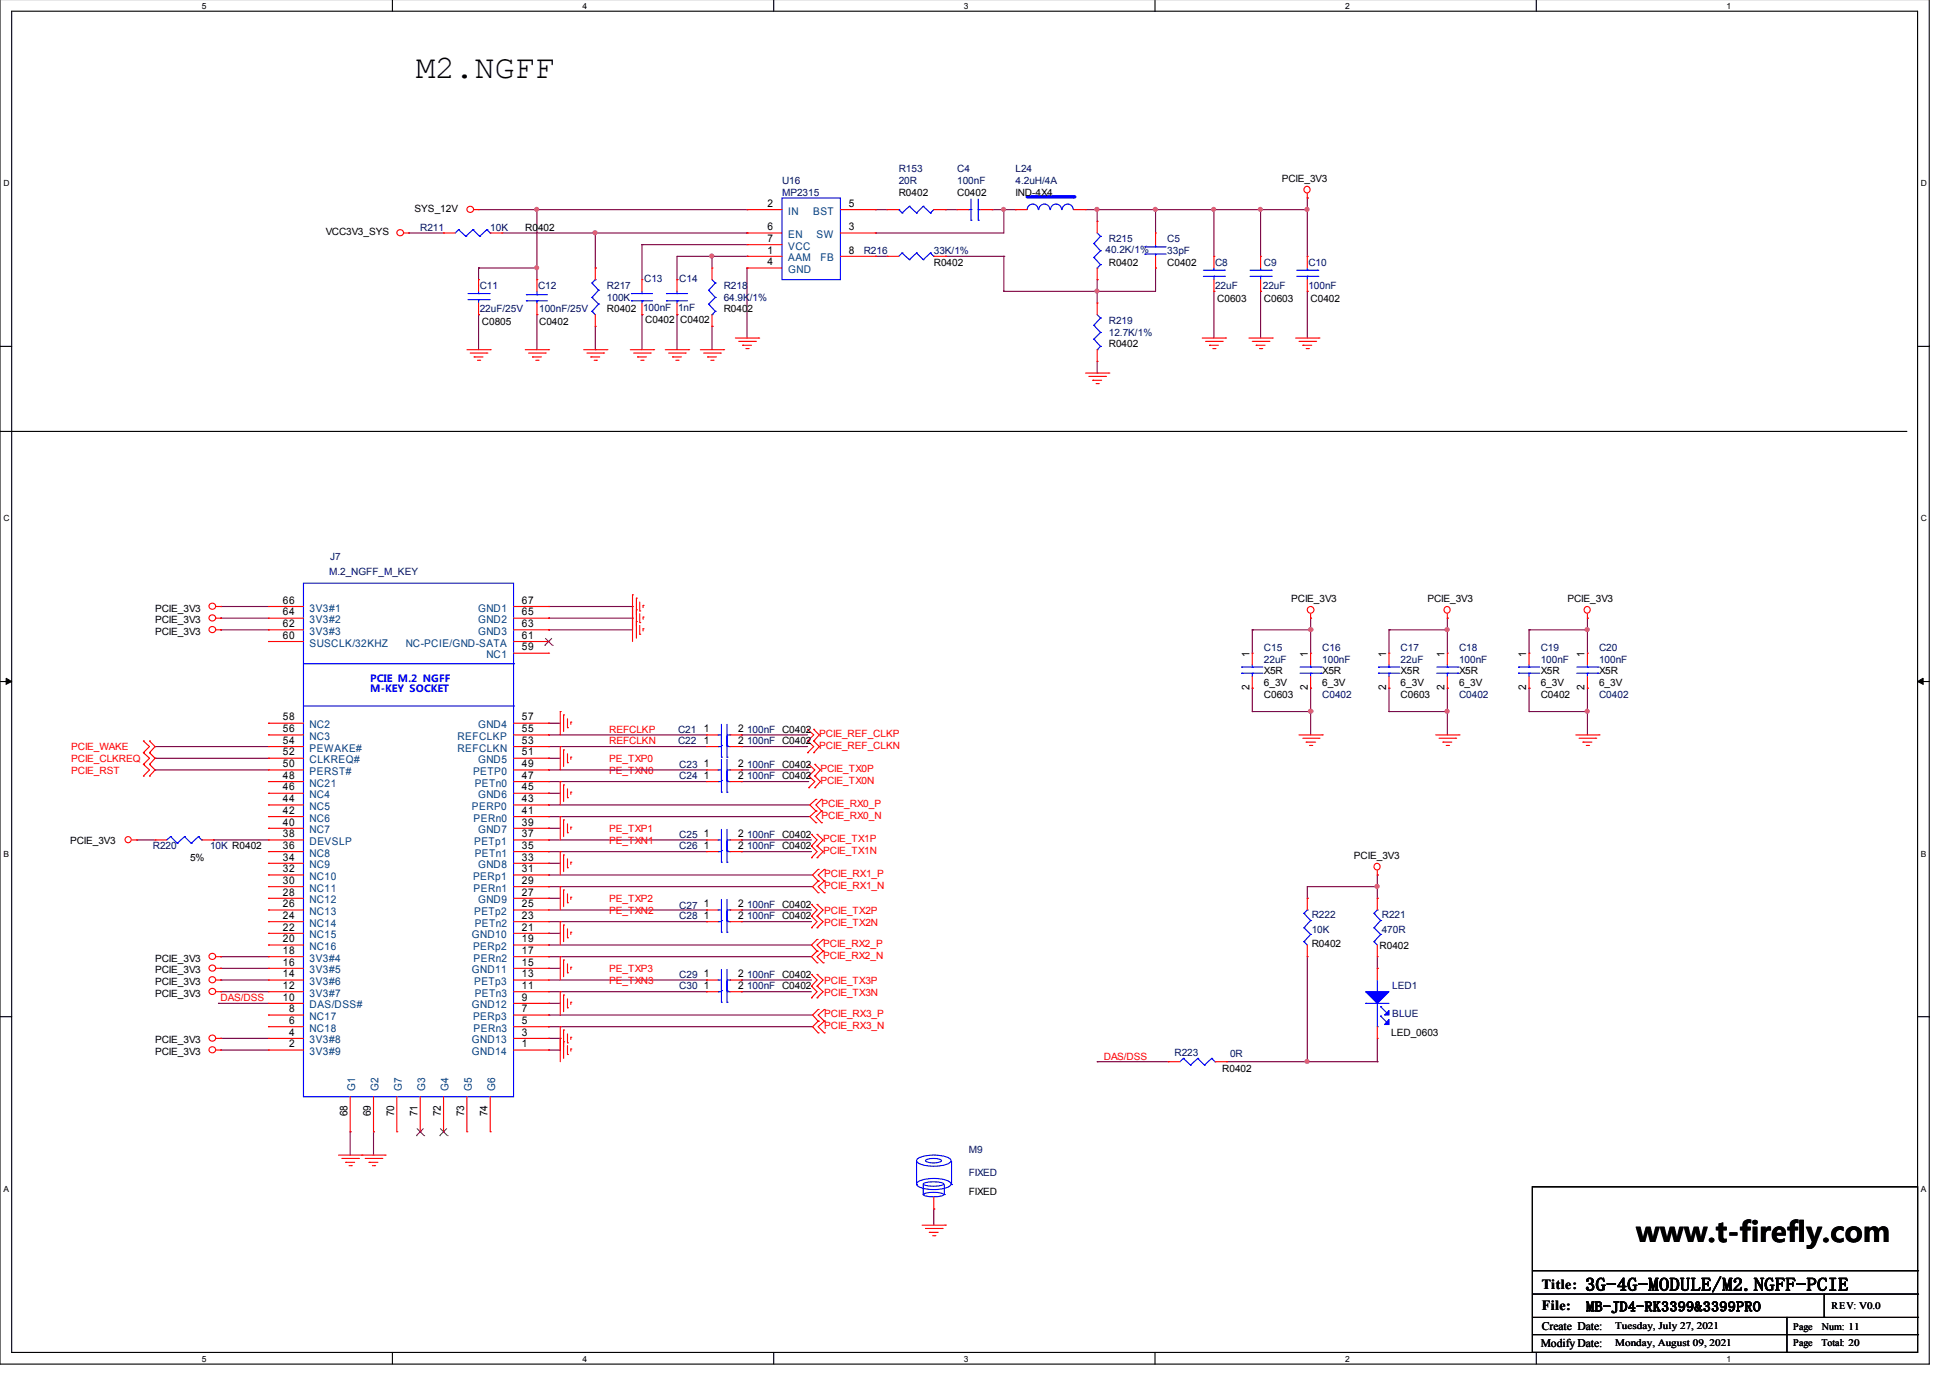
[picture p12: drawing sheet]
<svg xmlns="http://www.w3.org/2000/svg" width="297mm" height="210mm" viewBox="0 0 297 210" stroke-linecap="round" stroke-linejoin="round" font-family="sans-serif">
<path d="M0 -.1v207.9h293.9v-207.9M1.8 1.7h290.3v204.3h-290.3z" fill="none" stroke="#000" stroke-width=".17"/>
<g fill="#fff">
<path d="M30.7 .2h.6v1.3h-.6z"/>
<path d="M30.7 206.3h.6v1.3h-.6z"/>
</g>
<path d="M59.8 -.1v1.8M59.8 206v1.8" fill="none" stroke="#000" stroke-width=".17"/>
<g fill="#fff">
<path d="M88.7 .2h.6v1.3h-.6z"/>
<path d="M88.7 206.3h.6v1.3h-.6z"/>
</g>
<path d="M117.9 -.1v1.8M117.9 206v1.8" fill="none" stroke="#000" stroke-width=".17"/>
<g fill="#fff">
<path d="M146.8 .2h.6v1.3h-.6z"/>
<path d="M146.8 206.3h.6v1.3h-.6z"/>
</g>
<path d="M175.9 -.1v1.8M175.9 206v1.8" fill="none" stroke="#000" stroke-width=".17"/>
<g fill="#fff">
<path d="M204.9 .2h.6v1.3h-.6z"/>
<path d="M204.9 206.3h.6v1.3h-.6z"/>
</g>
<path d="M234 -.1v1.8M234 206v1.8" fill="none" stroke="#000" stroke-width=".17"/>
<g fill="#fff">
<path d="M263 .2h.6v1.3h-.6z"/>
<path d="M263 206.3h.6v1.3h-.6z"/>
<path d="M.5 27.2h.9v1.3h-.9z"/>
<path d="M292.6 27.2h.9v1.3h-.9z"/>
<path d="M.5 78.2h.9v1.4h-.9z"/>
<path d="M292.6 78.2h.9v1.4h-.9z"/>
</g>
<path d="M0 52.8h1.8M292.1 52.8h1.8" fill="none" stroke="#000" stroke-width=".17"/>
<g fill="#fff">
<path d="M.5 129.3h.8v1.4h-.8z"/>
<path d="M292.6 129.3h.8v1.4h-.8z"/>
</g>
<path d="M0 103.8h1.8M292.1 103.8h1.8" fill="none" stroke="#000" stroke-width=".17"/>
<path d="M.9 103.3l.9 .5-.9 .4zM292.1 103.8l.8-.5v.9z" fill="#000" stroke="#000" stroke-width=".15"/>
<g fill="#fff">
<path d="M.5 180.4h.7v1.3h-.7z"/>
<path d="M292.6 180.4h.7v1.3h-.7z"/>
</g>
<g fill="none" stroke="#000" stroke-width=".17">
<path d="M0 65.7h290.3M290.3 65.7h.1M0 154.9h1.8M292.1 154.9h1.8M233.4 180.8h58.7v25.2h-58.7zM233.4 193.6h58.7M233.4 197.1h58.7M277.9 197.1v3.6M292.1 193.6h.1M292.1 197.1h.1M233.4 200.7h58.7M233.4 203.3h58.7"/>
<path d="M272.2 206h.1M272.2 200.7v5.3M277.9 200.7h.1M292.1 200.7h.1M292.1 203.3h.1"/>
</g>
<g fill="none" stroke="#7f003f" stroke-width=".17">
<path d="M62.2 35.5h.1M62.2 35.5h5.4M72.9 31.9h40.9M76.5 35.5h37.3M81.8 31.9h.1M81.8 31.9v10.7M90.7 35.5h.1M90.7 35.5v5.3M97.8 37.3h.1M97.8 37.3v5.3M97.8 37.3h16M108.5 39h.1"/>
<path d="M108.5 39v1.8M113.8 35.5h.1M113.8 31.9h.1M113.8 39h.1M113.8 39h-10.7v3.6M133.4 35.5h.1M133.4 39h.1M133.4 31.9h.1M133.4 31.9h1.7M133.4 39h1.7M144 39h.1M144 31.9h.1"/>
<path d="M144 31.9h1.8M144 39h8.9M151.1 31.9h.1M151.1 31.9h3.6M152.9 31.9h.1M152.9 39h.1M152.9 31.9v3.6h-19.5M152.9 39v5.4M154.7 31.9h.1M165.4 31.9h33.7M167.1 31.9h.1M167.1 31.9v1.8"/>
<path d="M176 31.9h.1M176 31.9v3.6M184.9 31.9h.1M184.9 31.9v7.1M192 31.9h.1M192 31.9v7.1M199.1 30.2h.1M199.1 31.9h.1M199.1 30.2v8.8M72.9 47.9h.1M72.9 40.8h.1M72.9 40.8v1.8"/>
<path d="M72.9 47.9v5.4M72.9 40.8h8.9M81.8 47.9h.1M81.8 40.8h.1M81.8 47.9v5.4M90.7 40.8h.1M90.7 53.3h.1M90.7 49.7v3.6M97.8 47.9h.1M97.8 47.9v5.4M103.1 47.9h.1M103.1 42.6h.1"/>
<path d="M103.1 47.9v5.4M108.5 49.7h.1M108.5 49.7v3.6M113.8 40.8h.1M113.8 40.8v10.7M152.9 44.4h.1M167.1 44.4h.1M167.1 42.6h.1M167.1 56.8h.1M167.1 42.6v3.6M167.1 55v1.8M176 40.8h.1"/>
<path d="M176 40.8v3.6h-23.1M184.9 44.4h.1M184.9 44.4v7.1M192 44.4h.1M192 44.4v7.1M199.1 44.4h.1M199.1 44.4v7.1M33.6 95.9h.1M33.6 94.2h.1M33.6 92.4h.1M33.6 95.9h7.3M33.6 94.2h7.3"/>
<path d="M33.6 92.4h7.3M83.6 92.4h.1M83.6 94.2h.1M83.6 95.9h.1M83.6 95.9h12.8M83.6 94.2h12.8M83.6 92.4h12.8M190.8 95.9h.1M190.8 95.9h8.8M190.8 95.9v3.6M199.6 94.2h.1M199.6 95.9h.1"/>
<path d="M199.6 94.2v5.3M211.6 95.9h.1M211.6 95.9h8.9M211.6 95.9v3.6M220.5 94.2h.1M220.5 95.9h.1M220.5 94.2v5.3M232.9 95.9h.1M232.9 95.9h8.9M232.9 95.9v3.6M241.8 94.2h.1M241.8 95.9h.1"/>
<path d="M241.8 94.2v5.3M23.6 117.3h.1M23.6 113.7h.1M23.6 115.5h.1M23.6 117.3h17.3M23.6 113.7h17.3M23.6 115.5h17.3M83.6 115.5h.1M83.6 110.2h.1M83.6 113.7h.1M83.6 111.9h.1M83.6 119.1h.1"/>
<path d="M83.6 117.3h.1M83.6 117.3h24M83.6 113.7h24M83.6 115.5h1.7M83.6 110.2h1.7M83.6 111.9h24M83.6 119.1h24M112.9 113.7h.1M112.9 111.9h.1M112.9 119.1h.1M112.9 117.3h.1M112.9 117.3h10.3"/>
<path d="M112.9 113.7h10.1M112.9 111.9h10.1M112.9 119.1h10.3M190.8 108.4h.1M190.8 104.8h.1M190.8 108.4h8.8M190.8 104.8v3.6M199.6 104.8h.1M199.6 108.4h.1M199.6 104.8v7.1M211.6 108.4h.1M211.6 104.8h.1"/>
<path d="M211.6 108.4h8.9M211.6 104.8v3.6M220.5 104.8h.1M220.5 108.4h.1M220.5 104.8v7.1M232.9 108.4h.1M232.9 104.8h.1M232.9 108.4h8.9M232.9 104.8v3.6M241.8 104.8h.1M241.8 108.4h.1M241.8 104.8v7.1"/>
<path d="M20.8 127.9h.1M20.8 127.9h2.8M32.5 127.9h.1M32.5 127.9h8.4M83.6 136.8h.1M83.6 131.5h.1M83.6 126.2h.1M83.6 120.8h.1M83.6 127.9h.1M83.6 129.7h.1M83.6 124.4h.1M83.6 122.6h.1"/>
<path d="M83.6 135.1h.1M83.6 133.3h.1M83.6 127.9h24M83.6 136.8h1.7M83.6 131.5h1.7M83.6 126.2h1.7M83.6 120.8h1.7M83.6 138.6h24M83.6 129.7h24M83.6 124.4h39.8M83.6 122.6h39.8M83.6 135.1h40.2"/>
<path d="M83.6 133.3h40.2M107.6 138.6h.1M112.9 127.9h.1M112.9 129.7h.1M112.9 138.6h.1M112.9 127.9h10.7M112.9 138.6h10.7M112.9 129.7h10.7M199.1 136.8h.1M209.8 133.3h.1M209.8 135.1h.1M209.8 136.8h.1"/>
<path d="M209.8 135.1h-10.7v1.7M209.8 133.3v3.5M33.3 152.8h.1M33.3 152.8h7.6M33.6 159.9h.1M33.6 158.2h.1M33.6 151.1h.1M33.6 149.3h.1M33.6 147.5h.1M33.6 145.7h.1M33.6 159.9h7.3M33.6 158.2h7.3"/>
<path d="M33.6 151.1h7.3M33.6 149.3h7.3M33.6 147.5h7.3M33.6 145.7h7.3M83.6 159.9h.1M83.6 158.2h.1M83.6 152.8h.1M83.6 147.5h.1M83.6 142.2h.1M83.6 145.7h.1M83.6 143.9h.1M83.6 156.4h.1"/>
<path d="M83.6 154.6h.1M83.6 159.9h1.7M83.6 158.2h1.7M83.6 151.1h24M83.6 149.3h24M83.6 147.5h1.7M83.6 145.7h40M83.6 152.8h1.7M83.6 142.2h1.7M83.6 140.4h24M83.6 143.9h40M83.6 156.4h40.2"/>
<path d="M83.6 154.6h40.2M107.6 149.3h.1M107.6 140.4h.1M107.6 151.1h.1M112.9 140.4h.1M112.9 149.3h.1M112.9 151.1h.1M112.9 151.1h10.7M112.9 149.3h10.7M112.9 140.4h10.7M199.1 145.7v16M209.8 147.5h.1"/>
<path d="M209.8 145.7v1.8M209.8 158.2v3.5M53.3 172.4h.1M53.3 172.4v3.6M56.9 172.4h.1M56.9 172.4v3.6M167.1 161.7h.1M167.1 161.7h10.9M186.9 161.7h22.9M199.1 161.7h.1M209.8 161.7h.1M142.2 184.2h.1"/>
<path d="M142.2 184.2v2.4"/>
</g>
<g fill="#f0f" stroke="#f0f" stroke-width=".17">
<circle cx="90.6" cy="35.4" r=".3"/>
<circle cx="167.1" cy="44.3" r=".3"/>
<circle cx="152.9" cy="31.9" r=".3"/>
<circle cx="167.1" cy="31.9" r=".3"/>
<circle cx="108.4" cy="39" r=".3"/>
<circle cx="199.1" cy="31.9" r=".3"/>
<circle cx="192" cy="31.9" r=".3"/>
<circle cx="184.9" cy="31.9" r=".3"/>
<circle cx="176" cy="31.9" r=".3"/>
<circle cx="81.7" cy="40.8" r=".3"/>
<circle cx="81.7" cy="31.9" r=".3"/>
<circle cx="199.1" cy="161.7" r=".3"/>
<circle cx="199.7" cy="108.3" r=".32"/>
<circle cx="199.7" cy="95.9" r=".32"/>
<circle cx="220.4" cy="108.3" r=".3"/>
<circle cx="220.4" cy="95.9" r=".3"/>
<circle cx="241.8" cy="95.9" r=".3"/>
<circle cx="241.8" cy="108.3" r=".3"/>
<circle cx="209.8" cy="135" r=".3"/>
</g>
<g fill="none" stroke="#f00" stroke-width=".17">
<path d="M61.6 35.5h.6M62.2 35.5h.1M67.6 35.5h.1M67.6 35.5h1.7M72.2 31.9h.7M72.9 31.9h.1M74.7 35.5h1.8M76.5 35.5h.1M113.8 31.9h.1M113.8 35.5h.1M113.8 37.3h.1M113.8 39h.1"/>
<path d="M113.8 31.9h5.3M113.8 35.5h5.3M113.8 39h5.3M113.8 37.3h5.3M128 31.9h5.4M128 35.5h5.4M128 39h5.4M133.4 39h.1M133.4 35.5h.1M133.4 31.9h.1M135.1 39h.1M135.1 31.9h.1"/>
<path d="M135.1 31.9h1.8M135.1 39h1.8M142.2 31.9h1.8M142.2 39h1.8M144 39h.1M144 31.9h.1M145.8 31.9h.1M145.8 31.9h1.8M149.4 31.9h1.7M151.1 31.9h.1M167.1 33.7h.1M167.1 33.7v1.8"/>
<path d="M176 35.5h.1M176 35.5v1.8M176 39v1.8M184.9 39h.1M184.9 39v1.8M192 39h.1M192 39v1.8M199.1 30.2h.1M199.1 39h.1M199.1 29.5v.7M199.1 39v1.8M71.1 53.3h3.6"/>
<path d="M71.6 53.8h2.6M72.2 54.4h.1M72.2 54.4h1.4M72.7 54.9h.4M72.9 42.6h.1M72.9 47.9h.1M72.9 42.6v1.8M72.9 46.2v1.7M73.1 54.9h.1M74.2 53.8h.1M74.7 53.3h.1M80 53.3h3.6"/>
<path d="M80.5 53.8h2.6M81.1 54.4h.1M81.1 54.4h1.4M81.6 54.9h.4M81.8 47.9h.1M81.8 42.6h.1M81.8 42.6v1.8M81.8 46.2v1.7M82 54.9h.1M83.1 53.8h.1M83.6 53.3h.1M88.9 53.3h3.6"/>
<path d="M89.4 53.8h2.5M90 54.4h.1M90 54.4h1.4M90.5 54.9h.3M90.7 49.7h.1M90.7 40.8h.1M90.7 40.8v1.8M90.7 47.9v1.8M90.8 54.9h.1M91.9 53.8h.1M92.5 53.3h.1M96 53.3h3.6"/>
<path d="M96.5 53.8h2.6M97.1 54.4h.1M97.1 54.4h1.4M97.6 54.9h.4M97.8 47.9h.1M97.8 42.6h.1M97.8 42.6v1.8M97.8 46.2v1.7M98 54.9h.1M99.1 53.8h.1M99.6 53.3h.1M101.3 53.3h3.6"/>
<path d="M101.9 53.8h2.5M102.4 54.4h.1M102.4 54.4h1.4M103 54.9h.3M103.1 47.9h.1M103.1 42.6h.1M103.1 42.6v1.8M103.1 46.2v1.7M103.3 54.9h.1M104.4 53.8h.1M104.9 53.3h.1M106.7 53.3h3.5"/>
<path d="M107.2 53.8h2.5M107.8 54.4h.1M107.8 54.4h1.3M108.3 54.9h.3M108.5 40.8h.1M108.5 49.7h.1M108.5 40.8v1.8M108.5 47.9v1.8M108.6 54.9h.1M109.7 53.8h.1M110.2 53.3h.1M112 51.5h3.6"/>
<path d="M112.5 52h2.6M113.1 52.6h.1M113.1 52.6h1.4M113.6 53.1h.4M113.8 40.8h.1M113.8 40.8h5.3M114 53.1h.1M115.1 52h.1M115.6 51.5h.1M165.4 56.8h3.5M165.9 57.3h2.5M166.5 57.9h.1"/>
<path d="M166.5 57.9h1.3M167 58.4h.3M167.1 42.6h.1M167.1 46.2h.1M167.1 55h.1M167.1 40.8v1.8M167.1 46.2v1.7M167.1 53.3v1.7M167.3 58.4h.1M168.4 57.3h.1M168.9 56.8h.1M176 40.8h.1"/>
<path d="M183.1 51.5h3.6M183.6 52h2.6M184.2 52.6h.1M184.2 52.6h1.4M184.7 53.1h.4M184.9 44.4h.1M184.9 42.6v1.8M185.1 53.1h.1M186.2 52h.1M186.7 51.5h.1M190.2 51.5h3.6M190.8 52h2.5"/>
<path d="M191.3 52.6h.1M191.3 52.6h1.4M191.9 53.1h.3M192 44.4h.1M192 42.6v1.8M192.2 53.1h.1M193.3 52h.1M193.8 51.5h.1M197.4 51.5h3.5M197.9 52h2.5M198.5 52.6h.1M198.5 52.6h1.3"/>
<path d="M199 53.1h.3M199.1 44.4h.1M199.1 42.6v1.8M199.3 53.1h.1M200.4 52h.1M200.9 51.5h.1M32.9 95.9h.7M32.9 94.2h.7M32.9 92.4h.7M33.6 95.9h.1M33.6 94.2h.1M33.6 92.4h.1"/>
<path d="M40.9 97.7h.1M40.9 95.9h.1M40.9 94.2h.1M40.9 92.4h.1M40.9 95.9h5.3M40.9 94.2h5.3M40.9 92.4h5.3M40.9 97.7h5.3M78.2 95.9h5.4M78.2 94.2h5.4M78.2 92.4h5.4M78.2 99.5h5.4"/>
<path d="M78.2 97.7h5.4M83.6 99.5h.1M83.6 97.7h.1M83.6 95.9h.1M83.6 92.4h.1M83.6 94.2h.1M96.4 90.6h.1M96.4 92.4h.1M96.4 94.2h.1M96.4 90.6v7.1M96.9 91.1h.1M96.9 92.9h.1"/>
<path d="M96.9 94.7h.1M96.9 91.1v6.1M97.5 93.1h.1M97.5 94.8h.1M97.5 96.6h.1M97.5 91.7v1.4M97.5 93.5v1.3M97.5 95.3v1.3M98 92.2h.1M98 94h.1M98 95.8h.1M98 92.2v.4"/>
<path d="M98 94v.3M98 95.8v.3M190.8 99.5h.1M190.8 99.5v1.8M199.6 94.2h.1M199.6 99.5h.1M199.6 93.5v.7M199.6 99.5v1.8M211.6 99.5h.1M211.6 99.5v1.8M220.5 94.2h.1M220.5 99.5h.1"/>
<path d="M220.5 93.5v.7M220.5 99.5v1.8M232.9 99.5h.1M232.9 99.5v1.8M241.8 94.2h.1M241.8 99.5h.1M241.8 93.5v.7M241.8 99.5v1.8M21.8 116.4h.1M21.8 118.2h.1M21.8 112.9h.1M21.8 114.7h.1"/>
<path d="M21.8 116.4l1 .9-1 .9M21.8 112.9l1 .8-1 1M21.8 114.7l1 .8-1 .9M22.8 118.2h.1M22.8 116.4h.1M22.8 114.7h.1M22.8 112.9h.1M22.8 116.4l.8 .9-.8 .9M22.8 112.9l.8 .8-.8 1M22.8 114.7l.8 .8-.8 .9M40.9 119.1h.1M40.9 117.3h.1"/>
<path d="M40.9 115.5h.1M40.9 113.7h.1M40.9 111.9h.1M40.9 110.2h.1M40.9 111.9h5.3M40.9 117.3h5.3M40.9 119.1h5.3M40.9 115.5h5.3M40.9 113.7h5.3M40.9 110.2h5.3M78.2 111.9h5.4M78.2 117.3h5.4"/>
<path d="M78.2 119.1h5.4M78.2 115.5h5.4M78.2 113.7h5.4M78.2 110.2h5.4M83.6 119.1h.1M83.6 117.3h.1M83.6 115.5h.1M83.6 113.7h.1M83.6 111.9h.1M83.6 110.2h.1M85.3 119.1h.1M85.3 113.7h.1"/>
<path d="M85.3 108.4h.1M85.3 108.4v3.5M85.3 113.7v3.6M85.3 119.1v3.5M85.9 119.6h.1M85.9 114.2h.1M85.9 108.9h.1M85.9 108.9v2.5M85.9 114.2v2.6M85.9 119.6v2.5M86.4 116.2h.1M86.4 110.8h.1"/>
<path d="M86.4 109.5v1.3M86.4 114.8v1.4M87 115.3h.1M87 110h.1M87 110v.3M87 115.3v.4M107.6 117.3h.1M107.6 113.7h.1M107.6 111.9h.1M107.6 119.1h.1M107.6 111.9h1.8M107.6 117.3h1.8"/>
<path d="M107.6 119.1h1.8M107.6 113.7h1.8M111.2 111.9h1.7M111.2 117.3h1.7M111.2 119.1h1.7M111.2 113.7h1.7M112.9 117.3h.1M112.9 113.7h.1M112.9 111.9h.1M112.9 119.1h.1M123 112.9h.1M123 111.1h.1"/>
<path d="M123 114.7h.1M123 111.1l1 .8-1 1M123 112.9l1 .8-1 1M123.2 118.2h.1M123.2 116.4h.1M123.2 120h.1M123.2 116.4l.9 .9-.9 .9M123.2 118.2l.9 .9-.9 .9M124 112.9h.1M124 111.1h.1M124 114.7h.1M124 111.1l.8 .8-.8 1"/>
<path d="M124 112.9l.8 .8-.8 1M124.1 118.2h.1M124.1 116.4h.1M124.1 120h.1M124.1 116.4l.9 .9-.9 .9M124.1 118.2l.9 .9-.9 .9M190.8 104.8h.1M190.8 103.1v1.7M197.9 111.9h3.5M198.5 112.5h2.4M199 113h.1M199 113h1.4"/>
<path d="M199.5 113.6h.3M199.6 104.8h.1M199.6 103.1v1.7M199.8 113.6h.1M200.9 112.5h.1M201.4 111.9h.1M211.6 104.8h.1M211.6 103.1v1.7M218.7 111.9h3.6M219.2 112.5h2.5M219.8 113h.1M219.8 113h1.3"/>
<path d="M220.3 113.6h.3M220.5 104.8h.1M220.5 103.1v1.7M220.6 113.6h.1M221.7 112.5h.1M222.3 111.9h.1M232.9 104.8h.1M232.9 103.1v1.7M240 111.9h3.6M240.5 112.5h2.6M241.1 113h.1M241.1 113h1.4"/>
<path d="M241.6 113.6h.4M241.8 104.8h.1M241.8 103.1v1.7M242 113.6h.1M243.1 112.5h.1M243.6 111.9h.1M20.1 127.9h.7M20.8 127.9h.1M23.6 127.9h.1M23.6 127.9h1.8M30.7 127.9h1.8M32.5 127.9h.1"/>
<path d="M40.9 138.6h.1M40.9 136.8h.1M40.9 135.1h.1M40.9 133.3h.1M40.9 131.5h.1M40.9 129.7h.1M40.9 127.9h.1M40.9 126.2h.1M40.9 124.4h.1M40.9 122.6h.1M40.9 120.8h.1M40.9 127.9h5.3"/>
<path d="M40.9 138.6h5.3M40.9 129.7h5.3M40.9 136.8h5.3M40.9 135.1h5.3M40.9 133.3h5.3M40.9 131.5h5.3M40.9 126.2h5.3M40.9 124.4h5.3M40.9 122.6h5.3M40.9 120.8h5.3M78.2 127.9h5.4M78.2 138.6h5.4"/>
<path d="M78.2 129.7h5.4M78.2 136.8h5.4M78.2 135.1h5.4M78.2 133.3h5.4M78.2 131.5h5.4M78.2 126.2h5.4M78.2 124.4h5.4M78.2 122.6h5.4M78.2 120.8h5.4M83.6 133.3h.1M83.6 135.1h.1M83.6 131.5h.1"/>
<path d="M83.6 136.8h.1M83.6 138.6h.1M83.6 129.7h.1M83.6 127.9h.1M83.6 126.2h.1M83.6 124.4h.1M83.6 122.6h.1M83.6 120.8h.1M85.3 135.1h.1M85.3 129.7h.1M85.3 124.4h.1M85.3 124.4v3.5"/>
<path d="M85.3 129.7v3.6M85.3 135.1v3.5M85.9 135.6h.1M85.9 130.2h.1M85.9 124.9h.1M85.9 124.9v2.5M85.9 130.2v2.6M85.9 135.6v2.5M86.4 137.5h.1M86.4 132.2h.1M86.4 126.8h.1M86.4 121.5h.1"/>
<path d="M86.4 120.2v1.3M86.4 125.5v1.3M86.4 130.8v1.4M86.4 136.2v1.3M87 136.7h.1M87 131.3h.1M87 126h.1M87 120.7h.1M87 120.7v.3M87 126v.3M87 131.3v.4M87 136.7v.3"/>
<path d="M107.6 138.6h.1M107.6 129.7h.1M107.6 127.9h.1M107.6 127.9h1.8M107.6 138.6h1.8M107.6 129.7h1.8M111.2 127.9h1.7M111.2 138.6h1.7M111.2 129.7h1.7M112.9 138.6h.1M112.9 129.7h.1M112.9 127.9h.1"/>
<path d="M123.6 128.9h.1M123.6 127.1h.1M123.6 130.7h.1M123.6 139.5h.1M123.6 137.8h.1M123.6 127.1l.9 .8-.9 1M123.6 128.9l.9 .8-.9 1M123.6 137.8l.9 .8-.9 .9M123.6 139.5l.9 .9-.9 .9M124.3 123.5h.1M124.3 125.3h.1M124.3 121.8h.1"/>
<path d="M124.3 123.5l-.9 .9 .9 .9M124.3 121.8l-.9 .8 .9 .9M124.5 128.9h.1M124.5 127.1h.1M124.5 130.7h.1M124.5 139.5h.1M124.5 137.8h.1M124.5 127.1l.9 .8-.9 1M124.5 128.9l.9 .8-.9 1M124.5 137.8l.9 .8-.9 .9M124.5 139.5l.9 .9-.9 .9M124.6 134.2h.1"/>
<path d="M124.6 136h.1M124.6 132.4h.1M124.6 134.2l-.8 .9 .8 .9M124.6 132.4l-.8 .9 .8 .9M125.1 125.3h.1M125.1 123.5h.1M125.1 121.8h.1M125.1 123.5l-.8 .9 .8 .9M125.1 121.8l-.8 .8 .8 .9M125.6 136h.1M125.6 134.2h.1M125.6 132.4h.1"/>
<path d="M125.6 134.2l-1 .9 1 .9M125.6 132.4l-1 .9 1 .9M199.1 136.8h.1M199.1 136.8v1.8M209.8 133.3h.1M209.8 136.8h.1M209.8 132.6v.7M209.8 136.8v1.8M32.9 159.9h.7M32.9 158.2h.7M32.9 151.1h.7M32.9 149.3h.7"/>
<path d="M32.9 147.5h.7M32.9 145.7h.7M33.6 159.9h.1M33.6 158.2h.1M33.6 151.1h.1M33.6 149.3h.1M33.6 147.5h.1M33.6 145.7h.1M40.9 159.9h.1M40.9 158.2h.1M40.9 156.4h.1M40.9 154.6h.1"/>
<path d="M40.9 152.8h.1M40.9 151.1h.1M40.9 149.3h.1M40.9 147.5h.1M40.9 145.7h.1M40.9 143.9h.1M40.9 142.2h.1M40.9 140.4h.1M40.9 159.9h5.3M40.9 158.2h5.3M40.9 151.1h5.3M40.9 149.3h5.3"/>
<path d="M40.9 147.5h5.3M40.9 145.7h5.3M40.9 156.4h5.3M40.9 154.6h5.3M40.9 152.8h5.3M40.9 143.9h5.3M40.9 142.2h5.3M40.9 140.4h5.3M78.2 159.9h5.4M78.2 158.2h5.4M78.2 151.1h5.4M78.2 149.3h5.4"/>
<path d="M78.2 147.5h5.4M78.2 145.7h5.4M78.2 156.4h5.4M78.2 154.6h5.4M78.2 152.8h5.4M78.2 143.9h5.4M78.2 142.2h5.4M78.2 140.4h5.4M83.6 159.9h.1M83.6 158.2h.1M83.6 156.4h.1M83.6 154.6h.1"/>
<path d="M83.6 152.8h.1M83.6 151.1h.1M83.6 149.3h.1M83.6 147.5h.1M83.6 145.7h.1M83.6 143.9h.1M83.6 142.2h.1M83.6 140.4h.1M85.3 158.2h.1M85.3 156.4h.1M85.3 151.1h.1M85.3 145.7h.1"/>
<path d="M85.3 140.4h.1M85.3 140.4v3.5M85.3 145.7v3.6M85.3 151.1v3.5M85.3 156.4v5.3M85.9 158.7h.1M85.9 156.9h.1M85.9 151.6h.1M85.9 146.2h.1M85.9 140.9h.1M85.9 140.9v2.5M85.9 146.2v2.6"/>
<path d="M85.9 151.6v2.5M85.9 156.9v4.3M86.4 158.8h.1M86.4 153.5h.1M86.4 148.2h.1M86.4 142.8h.1M86.4 141.5v1.3M86.4 146.8v1.4M86.4 152.2v1.3M86.4 157.5v1.3M86.4 159.3v1.3M87 159.8h.1"/>
<path d="M87 158h.1M87 152.7h.1M87 147.3h.1M87 142h.1M87 142v.3M87 147.3v.4M87 152.7v.3M87 158v.3M87 159.8v.3M107.6 149.3h.1M107.6 140.4h.1M107.6 151.1h.1"/>
<path d="M107.6 151.1h1.8M107.6 149.3h1.8M107.6 140.4h1.8M111.2 151.1h1.7M111.2 149.3h1.7M111.2 140.4h1.7M112.9 149.3h.1M112.9 140.4h.1M112.9 151.1h.1M123.6 150.2h.1M123.6 148.4h.1M123.6 152h.1"/>
<path d="M123.6 141.3h.1M123.6 148.4l.9 .9-.9 .9M123.6 150.2l.9 .9-.9 .9M124.5 150.2h.1M124.5 148.4h.1M124.5 152h.1M124.5 141.3h.1M124.5 144.9h.1M124.5 146.7h.1M124.5 143.1h.1M124.5 148.4l.9 .9-.9 .9M124.5 150.2l.9 .9-.9 .9"/>
<path d="M124.5 144.9l-.9 .8 .9 1M124.5 143.1l-.9 .8 .9 1M124.6 155.5h.1M124.6 157.3h.1M124.6 153.8h.1M124.6 155.5l-.8 .9 .8 .9M124.6 153.8l-.8 .8 .8 .9M125.4 146.7h.1M125.4 144.9h.1M125.4 143.1h.1M125.4 144.9l-.9 .8 .9 1M125.4 143.1l-.9 .8 .9 1"/>
<path d="M125.6 157.3h.1M125.6 155.5h.1M125.6 153.8h.1M125.6 155.5l-1 .9 1 .9M125.6 153.8l-1 .8 1 .9M199.1 145.7h.1M199.1 143.9v1.8M209.8 145.7h.1M209.8 147.5h.1M209.8 158.2h.1M209.8 143.9v1.8M209.8 147.5v1.8"/>
<path d="M209.8 156.4v1.8M51.6 176h7.1M52.1 176.5h2.5M52.7 177.1h.1M52.7 177.1h1.3M53.2 177.6h.3M53.3 172.4h.1M53.3 167.1v5.3M53.5 177.6h.1M54.6 176.5h.1M55.1 176h.1M55.6 176.5h2.6"/>
<path d="M56.2 177.1h.1M56.2 177.1h1.4M56.7 177.6h.4M56.9 172.4h.1M56.9 167.1v5.3M57.1 177.6h.1M58.2 176.5h.1M58.7 176h.1M60.5 172.4h.1M60.5 167.1v5.3M64 172.4h.1M64 167.1v5.3"/>
<path d="M67.6 172.4h.1M67.6 167.1v5.3M71.1 172.4h.1M71.1 167.1v5.3M74.7 172.4h.1M74.7 167.1v5.3M86.4 160.6h.1M178 161.7h.1M178 161.7h1.7M185.1 161.7h1.8M186.9 161.7h.1M140.5 186.6h3.5"/>
<path d="M141 187.1h2.5M141.6 187.7h.1M141.6 187.7h1.3M142.1 188.2h.3M142.2 184.2h.1M142.2 182.4v1.8M142.4 188.2h.1M143.5 187.1h.1M144 186.6h.1"/>
<circle cx="61" cy="35.4" r=".49"/>
<circle cx="71.6" cy="31.9" r=".49"/>
<circle cx="199.1" cy="28.9" r=".49"/>
<circle cx="32.4" cy="95.9" r=".49"/>
<circle cx="32.4" cy="92.3" r=".49"/>
<circle cx="32.4" cy="94.1" r=".49"/>
<circle cx="199.6" cy="92.9" r=".51"/>
<circle cx="220.4" cy="92.9" r=".49"/>
<circle cx="241.7" cy="92.9" r=".49"/>
<circle cx="19.5" cy="127.9" r=".47"/>
<circle cx="209.7" cy="132" r=".49"/>
<circle cx="32.4" cy="159.9" r=".49"/>
<circle cx="32.4" cy="149.2" r=".49"/>
<circle cx="32.4" cy="145.7" r=".49"/>
<circle cx="32.4" cy="158.1" r=".49"/>
<circle cx="32.4" cy="151" r=".49"/>
<circle cx="32.4" cy="147.5" r=".49"/>
</g>
<g fill="none" stroke="#00f" stroke-width=".17">
<path d="M69.9 35h.1M69.9 35l-.6 .5M69.9 35l1.1 1M71 36h.1M72.1 35h.1M72.1 35l-1.1 1M72.1 35l1 1M73.1 36h.1M74.2 35h.1M74.2 35l-1.1 1M74.2 35l.5 .5M74.7 35.5h.1"/>
<path d="M119.1 30.2h8.9v12.4h-8.9zM136.9 31.9h.1M136.9 31.9l.5 .5M137.4 38.5h.1M137.4 32.4h.1M137.4 38.5l-.5 .5M137.4 38.5l1.1 1.1M138.5 39.6h.1M138.5 31.4h.1M138.5 31.4l1.1 1M138.5 31.4l-1.1 1M139.6 38.5h.1"/>
<path d="M139.6 32.4h.1M139.6 38.5l-1.1 1.1M139.6 38.5l1 1.1M140.6 39.6h.1M140.6 31.4h.1M140.6 31.4l1.1 1M140.6 31.4l-1 1M141.7 38.5h.1M141.7 32.4h.1M141.7 38.5l-1.1 1.1M141.7 38.5l.5 .5M142.2 39h.1"/>
<path d="M142.2 31.9l-.5 .5M147.6 31.9h.3M147.9 33.5h.1M147.9 31.9h.1M147.9 30.3v3.2M149 31.9h.1M149 33.5h.1M149 31.9h.4M149 30.3v3.2M156.5 31.9a.85 .85 0 0 1 .8-.8 .85 .85 0 0 1 .9 .8M158.2 31.9a.85 .85 0 0 1 .9-.8 .85 .85 0 0 1 .8 .8M160 31.9a.85 .85 0 0 1 .9-.8 .85 .85 0 0 1 .8 .8"/>
<path d="M161.8 31.9a.85 .85 0 0 1 .8-.8 .85 .85 0 0 1 .9 .8M166.6 37.1h.1M166.6 39.2h.1M166.6 37.1l1 1.1M166.6 39.2l1 1.1M167.1 35.5l.5 .5M167.6 36h.1M167.6 38.2h.1M167.6 36l-1 1.1M167.6 38.2l-1 1M174.4 37.6h.1M174.4 38.7h.1"/>
<path d="M174.4 37.6h3.2M174.4 38.7h3.2M176 38.7h.1M176 37.6h.1M176 37.3v.3M176 38.7v.3M71.3 44.7h3.2M71.3 45.6h3.2M72.9 44.7h.1M72.9 45.6h.1M72.9 44.4v.3M72.9 45.6v.6"/>
<path d="M74.5 45.6h.1M74.5 44.7h.1M80.2 44.9h.1M80.2 45.8h.1M80.2 45.8h3.2M80.2 44.9h3.2M81.8 45.8h.1M81.8 44.9h.1M81.8 44.4v.5M81.8 45.8v.4M90.2 47.4h.1M90.2 45.3h.1"/>
<path d="M90.2 43.1h.1M90.2 47.4l.5 .5M90.2 45.3l1 1M90.2 43.1l1 1.1M90.7 42.6h.1M90.7 42.6l-.5 .5M91.2 46.3h.1M91.2 44.2h.1M91.2 46.3l-1 1.1M91.2 44.2l-1 1.1M96.2 44.7h.1M96.2 45.8h.1"/>
<path d="M96.2 44.7h3.2M96.2 45.8h3.2M97.8 45.8h.1M97.8 44.7h.1M97.8 44.4v.3M97.8 45.8v.4M101.5 44.7h.1M101.5 45.8h.1M101.5 44.7h3.2M101.5 45.8h3.2M103.1 45.8h.1M103.1 44.7h.1"/>
<path d="M103.1 44.4v.3M103.1 45.8v.4M108 44.2h.1M108 46.3h.1M108 44.2l1 1.1M108 46.3l1 1.1M108.5 47.9h.1M108.5 42.6l.5 .5M109 43.1h.1M109 45.3h.1M109 47.4h.1M109 43.1l-1 1.1"/>
<path d="M109 45.3l-1 1M109 47.4l-.5 .5M166.6 49.5h.1M166.6 51.7h.1M166.6 49.5l1 1.1M166.6 51.7l1 1.1M167.1 40.8h.1M167.1 53.3h.1M167.1 47.9l.5 .5M167.6 40.3h.1M167.6 48.4h.1M167.6 50.6h.1"/>
<path d="M167.6 52.8h.1M167.6 40.3l-.5 .5M167.6 48.4l-1 1.1M167.6 50.6l-1 1.1M167.6 52.8l-.5 .5M183.3 42.1h3.2M183.3 41.2h3.2M184.9 41.2h.1M184.9 42.1h.1M184.9 40.8v.4M184.9 42.1v.5M186.5 42.1h.1"/>
<path d="M186.5 41.2h.1M190.4 42.1h3.2M190.4 41.2h3.2M192 41.2h.1M192 42.1h.1M192 40.8v.4M192 42.1v.5M193.6 42.1h.1M193.6 41.2h.1M197.5 42.1h3.2M197.5 41.2h3.2M199.1 41.2h.1"/>
<path d="M199.1 42.1h.1M199.1 40.8v.4M199.1 42.1v.5M200.7 42.1h.1M200.7 41.2h.1M46.2 88.8h32v78.3h-32zM46.2 107.5h32M46.2 101.1h32M78.2 107.5h.1M78.2 101.1h.1M109.4 117.3h.1M109.4 113.7h.1"/>
<path d="M109.4 111.9h.1M109.4 119.1h.1M109.4 117.3h.5M109.4 113.7h.5M109.4 111.9h.5M109.4 119.1h.5M109.9 118.9h.1M109.9 115.3h.1M109.9 113.6h.1M109.9 110.3v5M109.9 115.7v5M110.7 118.9h.1"/>
<path d="M110.7 115.3h.1M110.7 113.6h.1M110.7 110.3v5M110.7 115.7v5M110.7 117.3h.5M110.7 113.7h.5M110.7 111.9h.5M110.7 119.1h.5M111.2 117.3h.1M111.2 113.7h.1M111.2 111.9h.1M111.2 119.1h.1"/>
<path d="M189.1 102.5h.1M189.1 101.6h.1M189.1 102.5h3.3M189.1 101.6h3.3M190.8 101.6h.1M190.8 102.5h.1M190.8 101.3v.3M190.8 102.5v.6M198 102.5h3.3M198 101.6h3.3M199.6 101.6h.1M199.6 102.5h.1"/>
<path d="M199.6 101.3v.3M199.6 102.5v.6M201.3 102.5h.1M201.3 101.6h.1M210 102.5h.1M210 101.6h.1M210 102.5h3.2M210 101.6h3.2M211.6 101.6h.1M211.6 102.5h.1M211.6 101.3v.3M211.6 102.5v.6"/>
<path d="M218.9 102.5h3.2M218.9 101.6h3.2M220.5 101.6h.1M220.5 102.5h.1M220.5 101.3v.3M220.5 102.5v.6M222.1 102.5h.1M222.1 101.6h.1M231.3 102.5h.1M231.3 101.6h.1M231.3 102.5h3.2M231.3 101.6h3.2"/>
<path d="M232.9 101.6h.1M232.9 102.5h.1M232.9 101.3v.3M232.9 102.5v.6M240.2 102.5h3.2M240.2 101.6h3.2M241.8 101.6h.1M241.8 102.5h.1M241.8 101.3v.3M241.8 102.5v.6M243.4 102.5h.1M243.4 101.6h.1"/>
<path d="M26 127.4h.1M26 127.4l-.6 .5M26 127.4l1 1.1M27 128.5h.1M28.1 127.4h.1M28.1 127.4l-1.1 1.1M28.1 127.4l1 1.1M29.1 128.5h.1M30.2 127.4h.1M30.2 127.4l-1.1 1.1M30.2 127.4l.5 .5M30.7 127.9h.1"/>
<path d="M109.4 138.6h.1M109.4 129.7h.1M109.4 127.9h.1M109.4 138.6h.5M109.4 129.7h.5M109.4 127.9h.5M109.9 131.3h.1M109.9 129.6h.1M109.9 120.7h.1M109.9 126.3v5M109.9 137v5M110.7 131.3h.1"/>
<path d="M110.7 129.6h.1M110.7 120.7h.1M110.7 126.3v5M110.7 137v5M110.7 138.6h.5M110.7 129.7h.5M110.7 127.9h.5M111.2 138.6h.1M111.2 129.7h.1M111.2 127.9h.1M198.6 139.1h.1M198.6 139.1l1 1.1"/>
<path d="M199.1 138.6h.1M199.1 138.6l-.5 .5M209.3 139.1h.1M209.3 139.1l1 1.1M209.8 138.6h.1M209.8 138.6l-.5 .5M109.4 149.3h.1M109.4 140.4h.1M109.4 151.1h.1M109.4 149.3h.5M109.4 140.4h.5M109.4 151.1h.5"/>
<path d="M109.9 140.2h.1M109.9 150.9h.1M109.9 142h.1M109.9 152.7h.1M109.9 147.7v5M110.7 140.2h.1M110.7 150.9h.1M110.7 142h.1M110.7 152.7h.1M110.7 147.7v5M110.7 149.3h.5M110.7 140.4h.5"/>
<path d="M110.7 151.1h.5M111.2 149.3h.1M111.2 140.4h.1M111.2 151.1h.1M198.6 143.4h.1M198.6 141.3h.1M198.6 143.4l.5 .5M198.6 141.3l1 1M199.6 142.3h.1M199.6 140.2h.1M199.6 142.3l-1 1.1M199.6 140.2l-1 1.1"/>
<path d="M208 152.8h.1M208 152.8h3.6M209.3 143.4h.1M209.3 141.3h.1M209.3 143.4l.5 .5M209.3 141.3l1 1M209.8 151.1h.1M209.8 156.4h.1M209.8 149.3v1.8M209.8 152.8v3.6M210.3 142.3h.1M210.3 140.2h.1"/>
<path d="M210.3 153.3h.1M210.3 154.8h.1M210.3 142.3l-1 1.1M210.3 140.2l-1 1.1M210.3 153.3l.9 1M210.3 154.8l.9 .9M139.6 176.9v3.5M139.7 176.6a5.5 5.5 0 0 1 5.1 0l.1 .2a1.4 1.4 0 0 1-1.3 .7 5.6 5.6 0 0 1-3.9-.5l-.1-.2zM141.1 176.7l1.1-.2a1.39 1.39 0 0 1 1.2 .3 2.4 2.4 0 0 1-2.4 0zM144.9 176.9v3.5M180.3 161.2h.1M180.3 161.2l-.6 .5"/>
<path d="M180.3 161.2l1.1 1M181.4 162.2h.1M182.5 161.2h.1M182.5 161.2l-1.1 1M182.5 161.2l1 1M183.5 162.2h.1M184.6 161.2h.1M184.6 161.2l-1.1 1M184.6 161.2l.5 .5M185.1 161.7h.1M139.6 180.4h.1M139.7 180.1a5.5 5.5 0 0 1 5.1 0l.1 .3a1.4 1.4 0 0 1-1.3 .7 5.6 5.6 0 0 1-3.9-.5l-.1-.2z"/>
<path d="M140.6 182h.1M140.6 180.4v1.6M140.8 180.2l1.4-.2a2.1 2.1 0 0 1 1.6 .4 3.8 3.8 0 0 1-3.2 0zM140.8 181.8l1.4-.2a2.1 2.1 0 0 1 1.6 .4 3.8 3.8 0 0 1-3.2 0zM143.8 182h.1M143.8 180.4v1.6M144.9 180.4h.1"/>
</g>
<path d="M83 98.3h.1M83.1 97.2l1.1 1.1M84.1 97.2l-1.1 1.1M84.2 98.3h.1M63.4 173h.1M63.5 171.9l1.1 1.1M64.5 171.9l-1.1 1.1M64.6 173h.1M67 173h.1M67.1 171.9l1.1 1.1M68.1 171.9l-1.1 1.1M68.2 173h.1" fill="none" stroke="#7f3f00" stroke-width=".15"/>
<g fill="#00f" stroke="#00f" stroke-width=".17">
<path d="M208 151.1h3.6l-1.8 1.7z"/>
<path d="M210.9 154.6l.7-.7v.7z"/>
<path d="M211.6 155.3v.8h-.7z"/>
</g>
<path d="M156.5 30h7.1" fill="none" stroke="#00f" stroke-width=".51"/>
<circle cx="163.6" cy="30" r=".25" fill="#00f"/>
<path d="M154.7 31.9h.1M154.7 31.9h1.8M163.6 31.9h1.8M165.4 31.9h.1" fill="none" stroke="#f00" stroke-width=".17"/>
<g fill="#f0f" stroke="#f0f" stroke-width=".17">
<circle cx="90.6" cy="35.4" r=".3"/>
<circle cx="167.1" cy="44.3" r=".3"/>
<circle cx="152.9" cy="31.9" r=".3"/>
<circle cx="167.1" cy="31.9" r=".3"/>
<circle cx="108.4" cy="39" r=".3"/>
<circle cx="199.1" cy="31.9" r=".3"/>
<circle cx="192" cy="31.9" r=".3"/>
<circle cx="184.9" cy="31.9" r=".3"/>
<circle cx="176" cy="31.9" r=".3"/>
<circle cx="81.7" cy="40.8" r=".3"/>
<circle cx="81.7" cy="31.9" r=".3"/>
<circle cx="199.1" cy="161.7" r=".3"/>
<circle cx="199.7" cy="108.3" r=".32"/>
<circle cx="199.7" cy="95.9" r=".32"/>
<circle cx="220.4" cy="108.3" r=".3"/>
<circle cx="220.4" cy="95.9" r=".3"/>
<circle cx="241.8" cy="95.9" r=".3"/>
<circle cx="241.8" cy="108.3" r=".3"/>
<circle cx="209.8" cy="135" r=".3"/>
</g>
<text font-size="5" x="63.3" y="12">M2.NGFF</text>
<text font-size="4.2" x="249.3" y="189.2">www.t-firefly.com</text>
<text font-size="2.8" x="241.5" y="196.6">3G-4G-MODULE/M2.NGFF-PCIE</text>
<g font-size="2.1">
<text x="234.9" y="196.3">Title:</text>
<text x="234.9" y="199.5">File:</text>
<text x="241.6" y="199.7">MB-JD4-RK3399&amp;3399PRO</text>
</g>
<g font-size="1.8">
<text x="234.9" y="202.5">Create Date:</text>
<text x="234.7" y="205.2">Modify Date:</text>
</g>
<g font-size="1.6">
<text x="116.9" y="31.5">2</text>
<text x="116.9" y="35.1">6</text>
<text x="129.3" y="35.1">3</text>
<text x="129.3" y="31.5">5</text>
<text x="116.9" y="36.8">7</text>
<text x="116.9" y="38.6">1</text>
<text x="116.9" y="40.4">4</text>
<text x="129.3" y="38.6">8</text>
<text x="43.1" y="95.5">62</text>
<text x="43.1" y="93.7">64</text>
<text x="43.1" y="92">66</text>
<text x="79.5" y="95.5">63</text>
<text x="79.5" y="92">67</text>
<text x="79.5" y="93.7">65</text>
<text x="43.1" y="97.3">60</text>
<text x="79.5" y="99.1">59</text>
<text x="79.5" y="97.3">61</text>
<text x="190.3" y="100" transform="rotate(-90 190.3 100)">1</text>
<text x="199.2" y="100" transform="rotate(-90 199.2 100)">1</text>
<text x="211.2" y="100" transform="rotate(-90 211.2 100)">1</text>
<text x="220" y="100" transform="rotate(-90 220 100)">1</text>
<text x="232.5" y="100" transform="rotate(-90 232.5 100)">1</text>
<text x="241.4" y="100" transform="rotate(-90 241.4 100)">1</text>
<text x="190.3" y="105.2" transform="rotate(-90 190.3 105.2)">2</text>
<text x="199.2" y="105.2" transform="rotate(-90 199.2 105.2)">2</text>
<text x="211.2" y="105.2" transform="rotate(-90 211.2 105.2)">2</text>
<text x="220" y="105.2" transform="rotate(-90 220 105.2)">2</text>
<text x="232.5" y="105.2" transform="rotate(-90 232.5 105.2)">2</text>
<text x="241.4" y="105.2" transform="rotate(-90 241.4 105.2)">2</text>
<text x="43.1" y="113.3">54</text>
<text x="43.1" y="111.5">56</text>
<text x="43.1" y="109.7">58</text>
<text x="79.5" y="113.3">53</text>
<text x="79.5" y="111.5">55</text>
<text x="79.5" y="109.7">57</text>
<text x="107.2" y="113.3">1</text>
<text x="107.2" y="111.5">1</text>
<text x="112.4" y="113.3">2</text>
<text x="112.4" y="111.5">2</text>
<text x="43.1" y="118.6">48</text>
<text x="43.1" y="116.9">50</text>
<text x="43.1" y="115.1">52</text>
<text x="79.5" y="118.6">47</text>
<text x="79.5" y="116.9">49</text>
<text x="79.5" y="115.1">51</text>
<text x="107.2" y="116.9">1</text>
<text x="107.2" y="118.6">1</text>
<text x="112.4" y="116.9">2</text>
<text x="112.4" y="118.6">2</text>
<text x="43.1" y="125.7">40</text>
<text x="43.1" y="124">42</text>
<text x="43.1" y="122.2">44</text>
<text x="43.1" y="120.4">46</text>
<text x="79.5" y="125.7">39</text>
<text x="79.5" y="124">41</text>
<text x="79.5" y="122.2">43</text>
<text x="79.5" y="120.4">45</text>
<text x="43.1" y="131.1">34</text>
<text x="43.1" y="129.3">36</text>
<text x="43.1" y="127.5">38</text>
<text x="79.5" y="131.1">33</text>
<text x="79.5" y="129.3">35</text>
<text x="79.5" y="127.5">37</text>
<text x="107.2" y="129.3">1</text>
<text x="107.2" y="127.5">1</text>
<text x="112.4" y="129.3">2</text>
<text x="112.4" y="127.5">2</text>
<text x="43.1" y="136.4">28</text>
<text x="43.1" y="134.6">30</text>
<text x="43.1" y="132.9">32</text>
<text x="79.5" y="132.9">31</text>
<text x="79.5" y="134.6">29</text>
<text x="79.5" y="136.4">27</text>
<text x="43.1" y="143.5">20</text>
<text x="43.1" y="141.7">22</text>
<text x="43.1" y="140">24</text>
<text x="43.1" y="138.2">26</text>
<text x="79.5" y="143.5">19</text>
<text x="79.5" y="141.7">21</text>
<text x="79.5" y="140">23</text>
<text x="79.5" y="138.2">25</text>
<text x="107.2" y="138.2">1</text>
<text x="107.2" y="140">1</text>
<text x="112.4" y="138.2">2</text>
<text x="112.4" y="140">2</text>
<text x="43.1" y="148.9">14</text>
<text x="43.1" y="147.1">16</text>
<text x="43.1" y="145.3">18</text>
<text x="79.5" y="148.9">13</text>
<text x="79.5" y="147.1">15</text>
<text x="79.5" y="145.3">17</text>
<text x="107.2" y="148.9">1</text>
<text x="112.4" y="148.9">2</text>
<text x="43.1" y="152.4">10</text>
<text x="43.1" y="150.6">12</text>
<text x="44" y="156">6</text>
<text x="44" y="154.2">8</text>
<text x="79.5" y="156">5</text>
<text x="79.5" y="154.2">7</text>
<text x="79.5" y="152.4">9</text>
<text x="79.5" y="150.6">11</text>
<text x="107.2" y="150.6">1</text>
<text x="112.4" y="150.6">2</text>
<text x="44" y="159.5">2</text>
<text x="44" y="157.7">4</text>
<text x="79.5" y="159.5">1</text>
<text x="79.5" y="157.7">3</text>
<text x="52.9" y="170" transform="rotate(-90 52.9 170)">68</text>
<text x="56.5" y="170" transform="rotate(-90 56.5 170)">69</text>
<text x="60" y="170" transform="rotate(-90 60 170)">70</text>
<text x="63.6" y="170" transform="rotate(-90 63.6 170)">71</text>
<text x="67.1" y="170" transform="rotate(-90 67.1 170)">72</text>
<text x="70.7" y="170" transform="rotate(-90 70.7 170)">73</text>
<text x="74.3" y="170" transform="rotate(-90 74.3 170)">74</text>
</g>
<g font-size="1.6" fill="#003f7f">
<text x="120.1" y="32.7">IN</text>
<text x="123.9" y="32.7">BST</text>
<text x="120.1" y="36.3">EN</text>
<text x="120.1" y="38">VCC</text>
<text x="120.1" y="39.8">AAM</text>
<text x="120.1" y="41.6">GND</text>
<text x="124.4" y="36.3">SW</text>
<text x="125" y="39.8">FB</text>
<text x="47.2" y="94.9">3V3#2</text>
<text x="47.2" y="93.1">3V3#1</text>
<text x="72.8" y="93.1">GND1</text>
<text x="72.8" y="94.9">GND2</text>
<text x="47.2" y="98.5">SUSCLK/32KHZ</text>
<text x="47.2" y="96.7">3V3#3</text>
<text x="61.8" y="98.5">NC-PCIE/GND-SATA</text>
<text x="72.8" y="96.7">GND3</text>
<text x="74.1" y="100.3">NC1</text>
<text x="47.2" y="112.7">NC3</text>
<text x="47.2" y="110.9">NC2</text>
<text x="69.7" y="112.7">REFCLKP</text>
<text x="72.8" y="110.9">GND4</text>
<text x="47.2" y="119.8">NC21</text>
<text x="47.2" y="118">PERST#</text>
<text x="47.2" y="116.3">CLKREQ#</text>
<text x="47.2" y="114.5">PEWAKE#</text>
<text x="69.7" y="114.5">REFCLKN</text>
<text x="72.1" y="118">PETP0</text>
<text x="72.3" y="119.8">PETn0</text>
<text x="72.8" y="116.3">GND5</text>
<text x="47.2" y="125.2">NC6</text>
<text x="47.2" y="123.4">NC5</text>
<text x="47.2" y="121.6">NC4</text>
<text x="71.9" y="123.4">PERP0</text>
<text x="72.1" y="125.2">PERn0</text>
<text x="72.8" y="121.6">GND6</text>
<text x="47.2" y="130.5">NC8</text>
<text x="47.2" y="128.7">DEVSLP</text>
<text x="47.2" y="126.9">NC7</text>
<text x="72.2" y="128.7">PETp1</text>
<text x="72.3" y="130.5">PETn1</text>
<text x="72.8" y="126.9">GND7</text>
<text x="47.2" y="137.6">NC12</text>
<text x="47.2" y="135.8">NC11</text>
<text x="47.2" y="134">NC10</text>
<text x="47.2" y="132.3">NC9</text>
<text x="72.1" y="134">PERp1</text>
<text x="72.1" y="135.8">PERn1</text>
<text x="72.8" y="132.3">GND8</text>
<text x="72.8" y="137.6">GND9</text>
<text x="47.2" y="142.9">NC15</text>
<text x="47.2" y="141.2">NC14</text>
<text x="47.2" y="139.4">NC13</text>
<text x="71.9" y="142.9">GND10</text>
<text x="72.2" y="139.4">PETp2</text>
<text x="72.3" y="141.2">PETn2</text>
<text x="47.2" y="148.3">3V3#5</text>
<text x="47.2" y="146.5">3V3#4</text>
<text x="47.2" y="144.7">NC16</text>
<text x="71.9" y="148.3">GND11</text>
<text x="72.1" y="144.7">PERp2</text>
<text x="72.1" y="146.5">PERn2</text>
<text x="47.2" y="155.4">NC17</text>
<text x="47.2" y="153.6">DAS/DSS#</text>
<text x="47.2" y="151.8">3V3#7</text>
<text x="47.2" y="150">3V3#6</text>
<text x="71.9" y="153.6">GND12</text>
<text x="72.1" y="155.4">PERp3</text>
<text x="72.2" y="150">PETp3</text>
<text x="72.3" y="151.8">PETn3</text>
<text x="47.2" y="160.7">3V3#9</text>
<text x="47.2" y="158.9">3V3#8</text>
<text x="47.2" y="157.2">NC18</text>
<text x="71.9" y="160.7">GND14</text>
<text x="71.9" y="158.9">GND13</text>
<text x="72.1" y="157.2">PERn3</text>
<text x="54.1" y="166.1" transform="rotate(-90 54.1 166.1)">G1</text>
<text x="57.7" y="166.1" transform="rotate(-90 57.7 166.1)">G2</text>
<text x="61.2" y="166.1" transform="rotate(-90 61.2 166.1)">G7</text>
<text x="64.8" y="166.1" transform="rotate(-90 64.8 166.1)">G3</text>
<text x="68.3" y="166.1" transform="rotate(-90 68.3 166.1)">G4</text>
<text x="71.9" y="166.1" transform="rotate(-90 71.9 166.1)">G5</text>
<text x="75.4" y="166.1" transform="rotate(-90 75.4 166.1)">G6</text>
</g>
<g font-size="1.5" fill="#00007f">
<text x="119.1" y="28">U16</text>
<text x="119.1" y="29.8">MP2315</text>
<text x="136.9" y="26.3">R153</text>
<text x="136.9" y="28">20R</text>
<text x="145.8" y="26.3">C4</text>
<text x="145.8" y="28">100nF</text>
<text x="154.7" y="26.3">L24</text>
<text x="154.7" y="28">4.2uH/4A</text>
<text x="64" y="35.2">R211</text>
<text x="74.7" y="35.2">10K</text>
<text x="131.6" y="38.7">R216</text>
<text x="142.2" y="38.7">33K/1%</text>
<text x="168.4" y="38.5">40.2K/1%</text>
<text x="168.9" y="36.9">R215</text>
<text x="177.8" y="36.9">C5</text>
<text x="177.8" y="38.7">33pF</text>
<text x="185.1" y="40.5">C8</text>
<text x="192.5" y="40.5">C9</text>
<text x="199.3" y="40.5">C10</text>
<text x="73.1" y="44">C11</text>
<text x="73.1" y="47.6">22uF/25V</text>
<text x="82" y="44">C12</text>
<text x="82.1" y="47.6">100nF/25V</text>
<text x="92.5" y="44">R217</text>
<text x="92.5" y="45.8">100K</text>
<text x="98" y="47.4">100nF 1nF</text>
<text x="98.1" y="42.9">C13</text>
<text x="103.5" y="42.9">C14</text>
<text x="110.2" y="44">R218</text>
<text x="110.2" y="45.8">64.9K/1%</text>
<text x="185.1" y="44">22uF</text>
<text x="192.4" y="44">22uF</text>
<text x="199.3" y="44">100nF</text>
<text x="168.9" y="49.4">R219</text>
<text x="168.9" y="51.2">12.7K/1%</text>
<text x="50.1" y="87.6">M.2_NGFF_M_KEY</text>
<text x="50.3" y="85.3">J7</text>
<text x="192.5" y="99.2">C15</text>
<text x="192.5" y="100.9">22uF</text>
<text x="201.4" y="99.2">C16</text>
<text x="201.4" y="100.9">100nF</text>
<text x="213.4" y="99.2">C17</text>
<text x="213.4" y="100.9">22uF</text>
<text x="222.2" y="99.2">C18</text>
<text x="222.2" y="100.9">100nF</text>
<text x="234.7" y="99.2">C19</text>
<text x="234.7" y="100.9">100nF</text>
<text x="243.6" y="99.2">C20</text>
<text x="243.6" y="100.9">100nF</text>
<text x="201.4" y="106.3">C0402</text>
<text x="222.2" y="106.3">C0402</text>
<text x="243.6" y="106.3">C0402</text>
<text x="103.3" y="113.4">C22</text>
<text x="103.3" y="111.6">C21</text>
<text x="113.8" y="113.4">100nF C0402</text>
<text x="113.8" y="111.6">100nF C0402</text>
<text x="103.5" y="116.9">C23</text>
<text x="103.5" y="118.7">C24</text>
<text x="113.8" y="116.9">100nF C0402</text>
<text x="113.8" y="118.7">100nF C0402</text>
<text x="23.3" y="129.4">R220</text>
<text x="32" y="129.4">10K R0402</text>
<text x="103.5" y="129.4">C26</text>
<text x="103.5" y="127.6">C25</text>
<text x="113.8" y="129.4">100nF C0402</text>
<text x="113.8" y="127.6">100nF C0402</text>
<text x="103.5" y="138.4">C27</text>
<text x="103.5" y="140.1">C28</text>
<text x="113.8" y="138.3">100nF C0402</text>
<text x="113.8" y="140.1">100nF C0402</text>
<text x="199.8" y="139.9">R222</text>
<text x="199.8" y="142.2">10K</text>
<text x="210.5" y="139.9">R221</text>
<text x="210.5" y="142.2">470R</text>
<text x="103.5" y="148.9">C29</text>
<text x="113.8" y="148.9">100nF C0402</text>
<text x="103.5" y="150.7">C30</text>
<text x="113.8" y="150.7">100nF C0402</text>
<text x="212.1" y="150.7">LED1</text>
<text x="212.1" y="155">BLUE</text>
<text x="178.9" y="160.9">R223</text>
<text x="187.4" y="161.1">0R</text>
<text x="147.6" y="175.6">M9</text>
<text x="147.6" y="179.2">FIXED</text>
</g>
<g font-size="1.5">
<text x="136.9" y="29.8">R0402</text>
<text x="145.8" y="29.8">C0402</text>
<text x="154.7" y="29.8">IND-4X4</text>
<text x="195.2" y="27.7">PCIE_3V3</text>
<text x="49.6" y="35.8">VCC3V3_SYS</text>
<text x="63.2" y="32.3">SYS_12V</text>
<text x="80" y="35.2">R0402</text>
<text x="142.2" y="40.5">R0402</text>
<text x="168.9" y="40.5">R0402</text>
<text x="177.8" y="40.5">C0402</text>
<text x="92.5" y="47.6">R0402</text>
<text x="110.2" y="47.6">R0402</text>
<text x="185.4" y="46">C0603</text>
<text x="192.5" y="46">C0603</text>
<text x="199.6" y="46">C0402</text>
<text x="73.4" y="49.5">C0805</text>
<text x="82.1" y="49.5">C0402</text>
<text x="98.3" y="49.2">C0402</text>
<text x="103.6" y="49.2">C0402</text>
<text x="168.9" y="52.9">R0402</text>
<text x="23.6" y="94.9">PCIE_3V3</text>
<text x="23.6" y="93.1">PCIE_3V3</text>
<text x="196.7" y="91.7">PCIE_3V3</text>
<text x="217.4" y="91.7">PCIE_3V3</text>
<text x="238.8" y="91.7">PCIE_3V3</text>
<text x="23.6" y="96.7">PCIE_3V3</text>
<text x="192.5" y="106.3">C0603</text>
<text x="192.5" y="102.7">X5R</text>
<text x="192.5" y="104.5">6_3V</text>
<text x="201.4" y="102.7">X5R</text>
<text x="201.4" y="104.5">6_3V</text>
<text x="213.4" y="106.3">C0603</text>
<text x="213.4" y="102.7">X5R</text>
<text x="213.4" y="104.5">6_3V</text>
<text x="222.2" y="102.7">X5R</text>
<text x="222.2" y="104.5">6_3V</text>
<text x="234.7" y="106.3">C0402</text>
<text x="234.7" y="102.7">X5R</text>
<text x="234.7" y="104.5">6_3V</text>
<text x="243.6" y="102.7">X5R</text>
<text x="243.6" y="104.5">6_3V</text>
<text x="10.7" y="128.5">PCIE_3V3</text>
<text x="29" y="131.2">5%</text>
<text x="206.2" y="130.8">PCIE_3V3</text>
<text x="23.6" y="148.3">PCIE_3V3</text>
<text x="23.6" y="146.5">PCIE_3V3</text>
<text x="199.8" y="144.3">R0402</text>
<text x="210.1" y="144.5">R0402</text>
<text x="23.6" y="151.8">PCIE_3V3</text>
<text x="23.6" y="150">PCIE_3V3</text>
<text x="23.6" y="160.7">PCIE_3V3</text>
<text x="23.6" y="158.9">PCIE_3V3</text>
<text x="211.9" y="157.8">LED_0603</text>
<text x="186.2" y="163.3">R0402</text>
<text x="147.6" y="182">FIXED</text>
<text x="246" y="202.4">Tuesday, July 27, 2021</text>
<text x="273.1" y="202.5">Page</text>
<text x="277.5" y="202.5">Num: 11</text>
<text x="279" y="199.3">REV: V0.0</text>
<text x="246" y="205.1">Monday, August 09, 2021</text>
<text x="273.1" y="205.1">Page</text>
<text x="277.5" y="205.1">Total: 20</text>
</g>
<g font-size="1.5" fill="#00f">
<text x="56.4" y="103.8">PCIE M.2 NGFF</text>
<text x="56.4" y="105.3">M-KEY SOCKET</text>
</g>
<g font-size="1.5" fill="#f00">
<text x="92.8" y="113.4">REFCLKN</text>
<text x="92.8" y="111.6">REFCLKP</text>
<text x="124.8" y="112.3">PCIE_REF_CLKP</text>
<text x="10.8" y="117.9">PCIE_RST</text>
<text x="10.8" y="114.3">PCIE_WAKE</text>
<text x="10.8" y="116.1">PCIE_CLKREQ</text>
<text x="92.8" y="117.9">PE_TXN0</text>
<text x="92.8" y="116.1">PE_TXP0</text>
<text x="124.8" y="114.1">PCIE_REF_CLKN</text>
<text x="125" y="117.6">PCIE_TX0P</text>
<text x="125" y="119.4">PCIE_TX0N</text>
<text x="125.1" y="124.7">PCIE_RX0_N</text>
<text x="125.1" y="123">PCIE_RX0_P</text>
<text x="92.8" y="126.8">PE_TXP1</text>
<text x="92.8" y="128.5">PE_TXN1</text>
<text x="125.4" y="128.3">PCIE_TX1P</text>
<text x="125.4" y="130.1">PCIE_TX1N</text>
<text x="92.8" y="137.4">PE_TXP2</text>
<text x="125.6" y="135.4">PCIE_RX1_N</text>
<text x="125.6" y="133.6">PCIE_RX1_P</text>
<text x="92.8" y="139.2">PE_TXN2</text>
<text x="125.6" y="139.2">PCIE_TX2P</text>
<text x="125.6" y="141">PCIE_TX2N</text>
<text x="92.8" y="148.1">PE_TXP3</text>
<text x="92.8" y="149.9">PE_TXN3</text>
<text x="125.4" y="146.1">PCIE_RX2_N</text>
<text x="125.4" y="144.3">PCIE_RX2_P</text>
<text x="125.6" y="149.9">PCIE_TX3P</text>
<text x="33.6" y="152.5">DAS/DSS</text>
<text x="125.6" y="151.7">PCIE_TX3N</text>
<text x="125.6" y="155">PCIE_RX3_P</text>
<text x="125.6" y="156.7">PCIE_RX3_N</text>
<text x="168.1" y="161.4">DAS/DSS</text>
</g>
<g font-size="1.3">
<text x="30.7" y="1.4">5</text>
<text x="88.7" y="1.4">4</text>
<text x="146.8" y="1.4">3</text>
<text x="204.9" y="1.4">2</text>
<text x="263" y="1.4">1</text>
<text x=".5" y="28.4">D</text>
<text x="292.6" y="28.4">D</text>
<text x=".5" y="79.4">C</text>
<text x="292.6" y="79.4">C</text>
<text x=".5" y="130.5">B</text>
<text x="292.6" y="130.5">B</text>
<text x=".5" y="181.5">A</text>
<text x="292.6" y="181.5">A</text>
<text x="30.7" y="207.4">5</text>
<text x="88.7" y="207.4">4</text>
<text x="146.8" y="207.4">3</text>
<text x="204.9" y="207.4">2</text>
<text x="263" y="207.4">1</text>
</g>
</svg>
